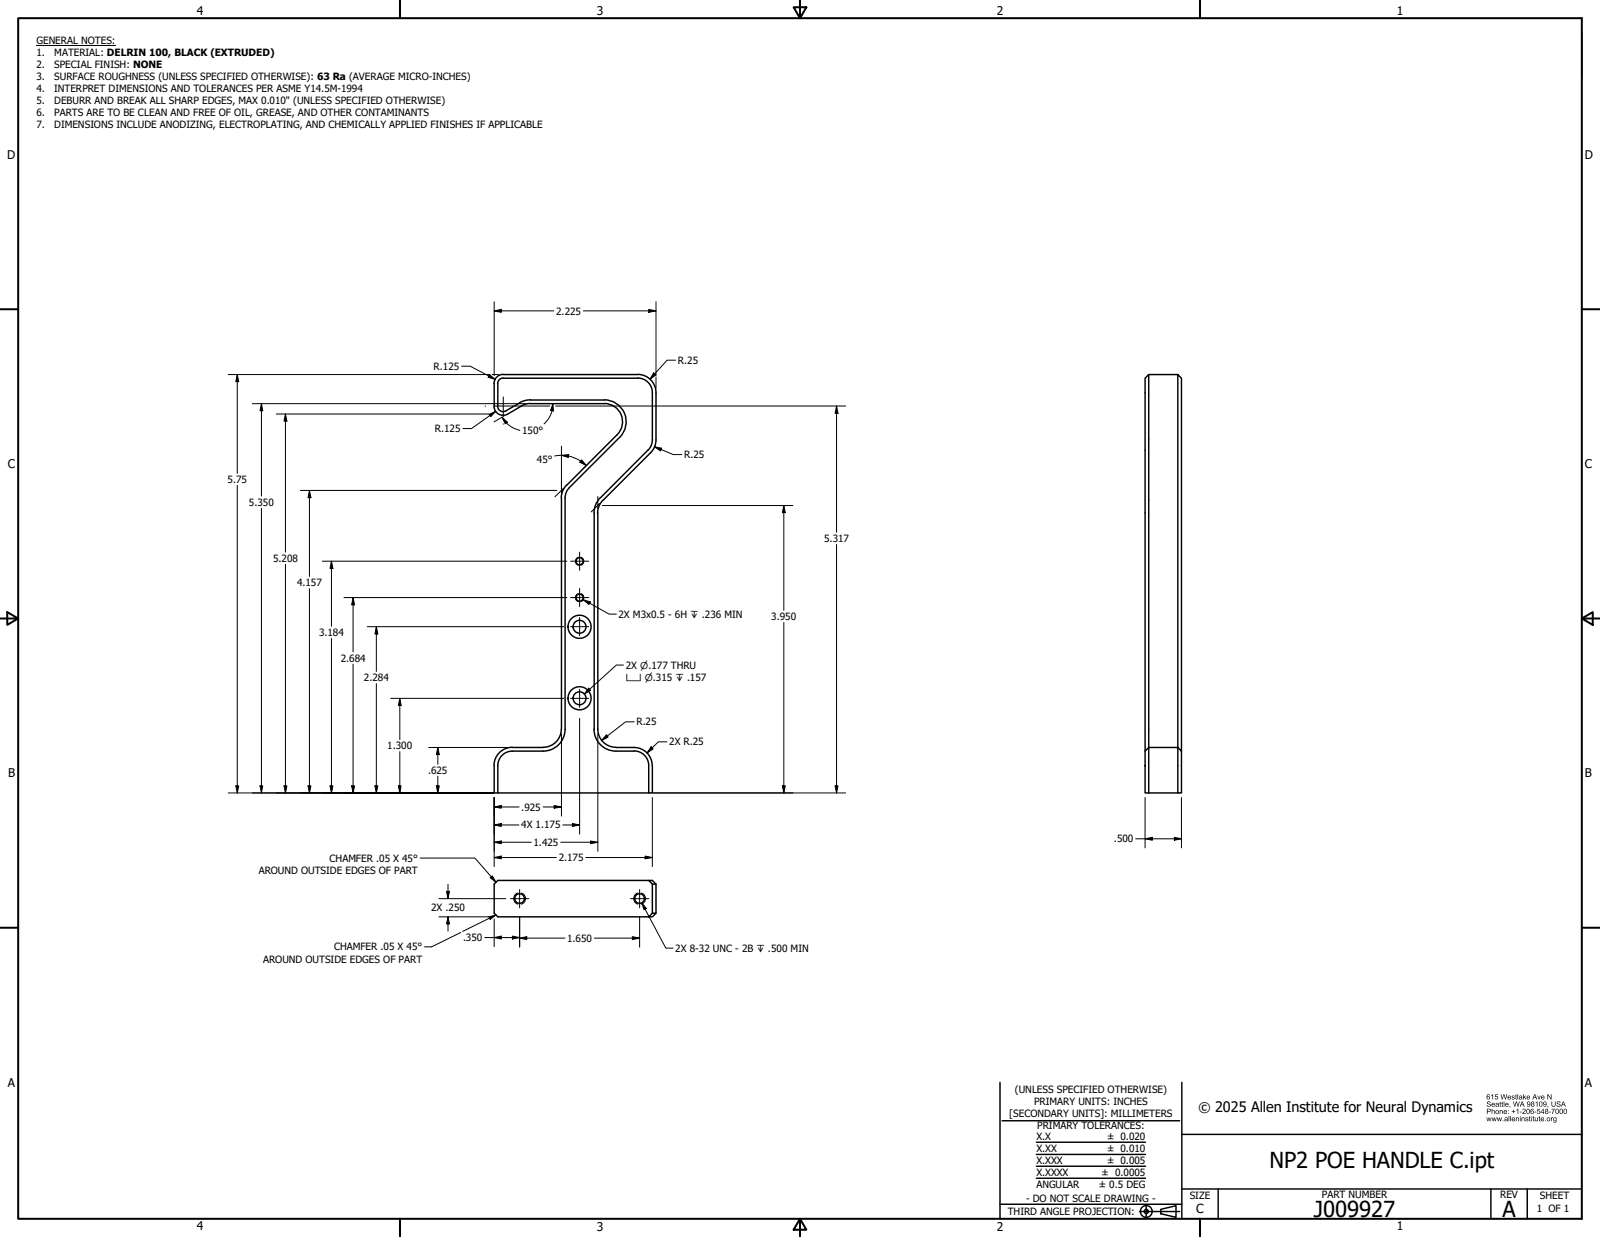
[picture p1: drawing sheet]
<svg xmlns="http://www.w3.org/2000/svg" width="559mm" height="432mm" viewBox="0 0 559 432" stroke-linecap="round" stroke-linejoin="round" font-family="sans-serif">
<!-- layer: Hidden Narrow (ANSI) -->
<path d="M202 194.5a1.49 1.49 0 0 0-1.1 1.4 1.49 1.49 0 0 0 1.1 1.5M202.9 194.5a1.47 1.47 0 0 1 1 1.4 1.47 1.47 0 0 1-1 1.4M202 207.2a1.49 1.49 0 0 0-1.1 1.4 1.49 1.49 0 0 0 1.1 1.5M202.9 207.2a1.47 1.47 0 0 1 1 1.4 1.47 1.47 0 0 1-1 1.4M180.8 311.7a2.02 2.02 0 0 0-1.4 2 2.02 2.02 0 0 0 1.4 1.9M182.1 311.7a2.06 2.06 0 0 1 1.5 2 2.06 2.06 0 0 1-1.5 2M222.8 311.7a2.02 2.02 0 0 0-1.5 2 2.02 2.02 0 0 0 1.5 1.9M224 311.7a2.06 2.06 0 0 1 1.5 2 2.06 2.06 0 0 1-1.5 2" fill="none" stroke="#000" stroke-width=".35"/>
<!-- layer: Visible (ANSI) -->
<g fill="none" stroke="#000" stroke-width=".51">
<path d="M172.5 133.9a3.1 3.1 0 0 1 3.3-3.2h46.9a6.4 6.4 0 0 1 6.4 6.4v16.4M172.6 133.9v7.8M173.9 133.9v7.8M175.7 132l-1.3 .5-.6 1.4M175.8 132h47M222.7 132a5.1 5.1 0 0 1 5.1 5.1v16.4M401.2 130.7h10.2M411.4 130.7l1.2 1.3v130.2l-1.2-1.3zM173.8 141.8a1.94 1.94 0 0 0 2.9 1.6M181.4 140.6l1.6-.7 2.3-.3h25.8a7.6 7.6 0 0 1 7 4.7 7.6 7.6 0 0 1-1.6 8.3l-17.7 17.6-.9 1.4-.4 1.1-.1 81.9M181.5 140.7l-4.8 2.7M182.1 141.7l-4.8 2.8a3.2 3.2 0 0 1-4.8-2.7"/>
<path d="M185.3 140.8l-1.7 .3-1.5 .6M185.3 140.9h25.8M211 140.8a6.4 6.4 0 0 1 5.9 4 6.4 6.4 0 0 1-1.3 6.9M215.5 151.8l-17.6 17.6M226.3 157.1l-16.6 16.6M227.3 158l-16.7 16.6-.9 1.1-.8 2-.1 76.9M227.8 153.5l-.2 1.7-1.3 1.9M229.1 153.5l-.4 2.1-1.5 2.4M196.1 173.9v80.7M197.9 169.3l-1.5 2.4-.4 2.1M207.5 179.1v75.5M209.7 173.7a7.7 7.7 0 0 0-2.2 5.4"/>
<path d="M196 254.5a6.3 6.3 0 0 1-6.3 6.4h-10.8a6.3 6.3 0 0 0-6.4 6.3M197.4 254.5a7.7 7.7 0 0 1-7.7 7.7h-10.8a5 5 0 0 0-5 5v9.6h-1.3v-9.5M207.5 254.5a7.7 7.7 0 0 0 7.6 7.7h6.4M208.8 254.5a6.3 6.3 0 0 0 6.3 6.4h6.4M173.9 276.8h52.7M221.5 260.9a6.4 6.4 0 0 1 6.3 6.4v9.5h-1.2v-9.5a5.1 5.1 0 0 0-5.1-5.2M399.9 262.2v-130.2l1.3-1.3v130.2h10.2v15.9h1.2v-14.6M401.2 276.8h10.2M401.2 260.9v15.9h-1.3v-14.6zM226.6 307.3h-52.7l-1.3 1.3v10.2l1.3 1.2h52.7M226.6 307.3h1.2l1.3 1.3h-1.3zM227.8 308.6v10.2"/>
<path d="M229.1 308.6v10.2M226.6 320l1.2-1.2h1.3l-1.3 1.2z"/>
<circle cx="202.4" cy="195.9" r="1.24"/>
<circle cx="202.4" cy="208.6" r="1.24"/>
<circle cx="202.4" cy="218.8" r="2.25"/>
<circle cx="202.4" cy="218.8" r="4"/>
<circle cx="202.4" cy="243.7" r="2.25"/>
<circle cx="202.4" cy="243.7" r="4"/>
<circle cx="181.5" cy="313.7" r="1.68"/>
<circle cx="223.4" cy="313.7" r="1.68"/>
</g>
<!-- layer: Border (ANSI) -->
<g fill="none" stroke="#000" stroke-width=".7">
<path d="M139.7 0v6.3M279.4 0v6.3M419.1 0v6.3M6.4 6.3h546v419.1h-546zM277.2 2.5h4.4l-2.2 3.8zM0 107.9h6.3M552.4 107.9h6.4M0 215.9h6.3M2.5 213.7l3.8 2.2-3.8 2.2zM552.4 215.9h6.4M552.5 215.9l3.8-2.2v4.4zM0 323.8h6.3"/>
<path d="M552.4 323.8h6.4M139.7 425.4v6.4M279.4 425.4v6.4M279.4 425.4l2.2 3.9h-4.4zM419.1 425.4v6.4"/>
</g>
<!-- layer: Title (ANSI) -->
<g fill="none" stroke="#000" stroke-width=".51">
<path d="M349.2 377.8v47.6M412.7 377.8v47.6M350 391.2h62M361.9 398.7h38.1M412.7 396h139.7M361.9 403h38.1M361.9 411.3h38.1M361.9 407.1h38.1M412.7 415h139.7M425.4 415v10.4M520.7 415v10.4M533.4 415v10.4"/>
<path d="M349.2 420.4h63.5M398 422.9h14M400.3 420.6v4.6M405.4 422.1l5.3-1.2v4l-5.3-1.2z"/>
<circle cx="400.3" cy="422.9" r="2.06"/>
<circle cx="400.3" cy="422.9" r=".73"/>
</g>
<!-- layer: Symbol (ANSI) -->
<g fill="none" stroke="#000" stroke-width=".35">
<path d="M12.7 15.9h27.7M552.4 11.5v15.4M203.7 209.4l9 5h2.6M203.7 209.4l2.5 .7-.5 .9zM217.7 232.2h-2.4l-11.2 10.1M205.6 240.2l.6 .8-2.1 1.3zM146.7 299.5h19.2l7.3 8.5M171.2 306.4l.8-.6 1.2 2.2zM173.2 319.4l-11.6 5.7M224.2 315.2l8.3 15.8h2.6M224.2 315.2l1.5 1.9-.8 .5zM160.9 325.5l-10.2 5h-2.4"/>
<path d="M170.8 320l2.4-.6-2 1.5z"/>
</g>
<!-- layer: Center Mark (ANSI) -->
<g fill="none" stroke="#000" stroke-width=".35">
<path d="M175.8 138.6v6.3M169.4 141.7h.2M172.6 141.7h6.3M175.8 148v.1M199.3 195.9h6.3M202.4 192.7v6.4M199.3 218.8h6.3M199.3 208.6h6.3M202.4 215.6v6.3M202.4 205.4v6.4M199.3 243.8h6.3M202.4 240.6v6.4"/>
<path d="M178.3 313.7h6.4M181.5 310.5v6.4M220.2 313.7h6.4M223.4 310.5v6.4"/>
</g>
<!-- layer: Dimension (ANSI) -->
<g fill="none" stroke="#000" stroke-width=".35">
<path d="M172.6 105.3v25.8M172.6 108.5l2.5-.5v1zM172.6 108.5h20.8M203.7 108.5h25.4M226.6 108l2.5 .5-2.5 .5zM229.1 105.3v25.8M79.7 130.7h91.4M82.9 130.7v34.5M82.9 130.7l.5 2.5h-1zM161.2 127.8h3l8.8 4.7M171 130.8l2 1.7-2.5-.8zM171.9 130.7h2.3"/>
<path d="M228.3 130.2l.7 .7-2 1.5zM229.1 131.6v3.9M236 125.7h-3l-6 6.7M88.1 140.9h87.5M91.3 140.9v32.3M91.3 140.9l.5 2.5h-1zM96.5 144.5h74.4M99.7 144.5v48.2M99.7 144.5l.5 2.5h-1zM170.8 144.7l2.4-1.1-1.8 1.8zM173.2 143.6l-8.5 6h-3M175.3 145.7l1.5 1.9"/>
<path d="M175.3 145.7l1.9 1.7-.7 .6zM175.6 145.5l-3.1 1.8M175.8 140.9h7.9M176 145.3l-.2 .1M176.9 147.6a9.6 9.6 0 0 0 4.7 2.6M178.9 141.7h13.1M192.8 143.4a9.6 9.6 0 0 1-2.8 4.6M193.1 140.9l-.3 2.5M193.1 140.9l.2 2.5-1-.1zM194.1 141.7h101.2M196.1 158.9l-2.3 .3M196.1 158.9l2.5-.2-.1 1z"/>
<path d="M196.1 158.9l3.7 .6 3 1.5M196.1 155.8v16.5M228.6 156l6.5 2.7h3M228.6 156l2.5 .5-.4 .9zM292.2 141.7v44.1M292.2 141.7l.5 2.6h-1zM82.9 169.4v107.4M91.3 177.4v99.4M104.9 171.2h89.6M108.1 171.2v30M108.1 171.2l.5 2.5h-1zM196.8 170.5l-3 2.9"/>
<path d="M202.8 161l2 1.5M203.1 160.5l1.7 2-2.3-1.1zM208.8 173.3v4.2M209.5 175.7l-3 3M210.4 176.5h66.5M273.7 176.5v36.5M273.7 176.5l.6 2.4h-1.1zM99.7 197v79.8M112.6 195.9h85.4M115.8 195.9l.5 2.5h-1zM115.8 195.9v22.7M292.2 190.1v86.7"/>
<path d="M108.1 205.5v71.3M120.1 208.6h77.9M123.3 208.6v19M123.3 208.6l.5 2.5h-1zM128.3 218.8h68.7M131.4 218.8v15.6M131.4 218.8l.6 2.5h-1.1zM273.7 217.3v59.5M115.8 222.9v53.9M123.3 231.8v45M131.4 238.6v38.2M136.5 243.8h60.5"/>
<path d="M139.6 243.8l.5 2.5h-1zM139.6 243.8v14.4M196.1 256.2v28.7M202.4 250.8v40.3M208.8 256.2v41M211.8 256.5l.6 .8-2.3 1.1zM221.5 252h-3l-8.4 6.4M232.9 259h-3l-3.9 3.8M79.7 276.8h92.6M82.4 274.3h1l-.5 2.5zM90.8 274.3h1l-.5 2.5zM99.2 274.3h1l-.5 2.5z"/>
<path d="M107.6 274.3h1l-.5 2.5zM115.3 274.3h1l-.5 2.5zM122.8 274.3h1l-.5 2.5zM130.9 274.3h1.1l-.6 2.5zM139.1 274.3h1l-.5 2.5zM139.6 262.4v14.4M149.7 260.9h27.7M152.4 274.3h1l-.5 2.5zM152.9 260.9v5.9M152.9 271v5.8M152.9 260.9l.5 2.5h-1zM172.6 278.4v24.1"/>
<path d="M227.4 260.7l.7 .7-2.1 1.4zM227.8 278.4v24.1M228.2 276.8h67.1M273.2 274.3h1.1l-.6 2.5zM291.7 274.3h1l-.5 2.5zM399.9 278.4v17.6M412.6 278.4v17.6M172.6 299.3l2.5-.5v1zM172.6 288l2.5-.5v1zM172.6 281.7l2.5-.5v.9zM172.6 294l2.5-.4v.9zM172.6 299.3h21.7"/>
<path d="M172.6 288h8.6M172.6 281.7h8.7M172.6 294h12.9M189.7 281.7h6.4M193.5 281.2l2.6 .5-2.6 .4zM195.8 294h13M196.5 288h5.9M199.9 287.5l2.5 .5-2.5 .5zM204.6 299.3h23.2M206.2 293.6l2.6 .4-2.6 .5zM225.3 298.8l2.5 .5-2.5 .5zM396.6 292.8h16"/>
<path d="M399.9 292.8l2.6-.5v1zM410.1 292.3l2.5 .5-2.5 .5zM153.3 313.7h23.4M156 311.1h1l-.5 2.6zM156.5 308.7v5M153.3 320h17.6M156.5 320v5.1M156.5 320l.5 2.5h-1zM169.3 327.3h12.2M172.6 320.8v9.7M172.6 327.3l2.5-.5v1zM178.9 326.8l2.6 .5-2.6 .5z"/>
<path d="M181.5 320.1v10.5M181.5 327.5l2.5-.5v1zM181.5 327.5h15.8M207.6 327.5h15.8M220.9 327l2.5 .5-2.5 .5zM223.4 320.1v10.5"/>
</g>
<g fill="#000">
<path d="M172.6 108.5l2.5-.5v1z" fill-rule="evenodd"/>
<path d="M226.6 108l2.5 .5-2.5 .5z" fill-rule="evenodd"/>
<path d="M82.9 130.7l.5 2.5h-1z" fill-rule="evenodd"/>
<path d="M171 130.8l2 1.7-2.5-.8z" fill-rule="evenodd"/>
<path d="M228.3 130.2l.7 .7-2 1.5z" fill-rule="evenodd"/>
<path d="M91.3 140.9l.5 2.5h-1z" fill-rule="evenodd"/>
<path d="M99.7 144.5l.5 2.5h-1z" fill-rule="evenodd"/>
<path d="M170.8 144.7l2.4-1.1-1.8 1.8z" fill-rule="evenodd"/>
<path d="M175.3 145.7l1.9 1.7-.7 .6z" fill-rule="evenodd"/>
<path d="M193.1 140.9l.2 2.5-1-.1z" fill-rule="evenodd"/>
<path d="M196.1 158.9l2.5-.2-.1 1z" fill-rule="evenodd"/>
<path d="M228.6 156l2.5 .5-.4 .9z" fill-rule="evenodd"/>
<path d="M292.2 141.7l.5 2.6h-1z" fill-rule="evenodd"/>
<path d="M108.1 171.2l.5 2.5h-1z" fill-rule="evenodd"/>
<path d="M203.1 160.5l1.7 2-2.3-1.1z" fill-rule="evenodd"/>
<path d="M273.7 176.5l.6 2.4h-1.1z" fill-rule="evenodd"/>
<path d="M115.8 195.9l.5 2.5h-1z" fill-rule="evenodd"/>
<path d="M123.3 208.6l.5 2.5h-1z" fill-rule="evenodd"/>
<path d="M131.4 218.8l.6 2.5h-1.1z" fill-rule="evenodd"/>
<path d="M139.6 243.8l.5 2.5h-1z" fill-rule="evenodd"/>
<path d="M211.8 256.5l.6 .8-2.3 1.1z" fill-rule="evenodd"/>
<path d="M82.4 274.3h1l-.5 2.5z" fill-rule="evenodd"/>
<path d="M90.8 274.3h1l-.5 2.5z" fill-rule="evenodd"/>
<path d="M99.2 274.3h1l-.5 2.5z" fill-rule="evenodd"/>
<path d="M107.6 274.3h1l-.5 2.5z" fill-rule="evenodd"/>
<path d="M115.3 274.3h1l-.5 2.5z" fill-rule="evenodd"/>
<path d="M122.8 274.3h1l-.5 2.5z" fill-rule="evenodd"/>
<path d="M130.9 274.3h1.1l-.6 2.5z" fill-rule="evenodd"/>
<path d="M139.1 274.3h1l-.5 2.5z" fill-rule="evenodd"/>
<path d="M152.4 274.3h1l-.5 2.5z" fill-rule="evenodd"/>
<path d="M152.9 260.9l.5 2.5h-1z" fill-rule="evenodd"/>
<path d="M227.4 260.7l.7 .7-2.1 1.4z" fill-rule="evenodd"/>
<path d="M273.2 274.3h1.1l-.6 2.5z" fill-rule="evenodd"/>
<path d="M291.7 274.3h1l-.5 2.5z" fill-rule="evenodd"/>
<path d="M172.6 299.3l2.5-.5v1z" fill-rule="evenodd"/>
<path d="M172.6 288l2.5-.5v1z" fill-rule="evenodd"/>
<path d="M172.6 281.7l2.5-.5v.9z" fill-rule="evenodd"/>
<path d="M172.6 294l2.5-.4v.9z" fill-rule="evenodd"/>
<path d="M193.5 281.2l2.6 .5-2.6 .4z" fill-rule="evenodd"/>
<path d="M199.9 287.5l2.5 .5-2.5 .5z" fill-rule="evenodd"/>
<path d="M206.2 293.6l2.6 .4-2.6 .5z" fill-rule="evenodd"/>
<path d="M225.3 298.8l2.5 .5-2.5 .5z" fill-rule="evenodd"/>
<path d="M399.9 292.8l2.6-.5v1z" fill-rule="evenodd"/>
<path d="M410.1 292.3l2.5 .5-2.5 .5z" fill-rule="evenodd"/>
<path d="M156 311.1h1l-.5 2.6z" fill-rule="evenodd"/>
<path d="M156.5 320l.5 2.5h-1z" fill-rule="evenodd"/>
<path d="M172.6 327.3l2.5-.5v1z" fill-rule="evenodd"/>
<path d="M178.9 326.8l2.6 .5-2.6 .5z" fill-rule="evenodd"/>
<path d="M181.5 327.5l2.5-.5v1z" fill-rule="evenodd"/>
<path d="M220.9 327l2.5 .5-2.5 .5z" fill-rule="evenodd"/>
</g>
<!-- layer: Symbol (ANSI) -->
<g fill="#000">
<path d="M203.7 209.4l2.5 .7-.5 .9z" fill-rule="evenodd"/>
<path d="M205.6 240.2l.6 .8-2.1 1.3z" fill-rule="evenodd"/>
<path d="M171.2 306.4l.8-.6 1.2 2.2z" fill-rule="evenodd"/>
<path d="M224.2 315.2l1.5 1.9-.8 .5z" fill-rule="evenodd"/>
<path d="M170.8 320l2.4-.6-2 1.5z" fill-rule="evenodd"/>
</g>
<g fill="#000">
<path d="M540.4 382h.3l.9 1.4v-1.4h.3v1.8h-.3l-.9-1.5v1.5h-.3zM538.6 382.7l-.1 .3h.7l-.2-.4zM538.4 382.6a.62 .62 0 0 1 .7-.1 .62 .62 0 0 1 .3 .7h-.9a.38 .38 0 0 0 .2 .4 .38 .38 0 0 0 .5-.2h.2a.67 .67 0 0 1-1 .3 .67 .67 0 0 1 0-1.1zM536.9 382.5h.2l.4 1 .4-1h.2l-.5 1.3h-.2zM536 382.1l-.3 .9h.6zM535.9 382h.2l.8 1.8h-.3l-.2-.6h-.8l-.2 .6h-.2zM533.5 382.7l-.1 .3h.7l-.2-.4zM533.3 382.6a.62 .62 0 0 1 .8-.1 .62 .62 0 0 1 .3 .7h-1a.38 .38 0 0 0 .3 .4 .38 .38 0 0 0 .4-.2h.3a.67 .67 0 0 1-1.1 .3 .67 .67 0 0 1 0-1.1zM531.9 382h.3v1l.8-.5-.5 .5 .5 .8h-.2l-.5-.7-.1 .7h-.3zM530.8 383.3v.3h.3l.3-.5zM530.6 382.6h.9l.2 1.2-.3-.2a.49 .49 0 0 1-.7 .2 .49 .49 0 0 1-.2-.6 .49 .49 0 0 1 .7-.2l.1-.3-.8 .1zM530 382h.2v1.8h-.2zM529.3 382.1l.2-.1v.5h.3l-.3 .1v.9l.3 .3-.5-.1-.2-1.1zM528 382.6l.6-.2 .3 .3-.6-.1v.3a.54 .54 0 0 1 .7 .4 .54 .54 0 0 1-.5 .7 .54 .54 0 0 1-.6-.6l.6 .2 .3-.2-.8-.4zM526.9 382.7l-.1 .3h.7l-.2-.4zM526.7 382.6a.61 .61 0 0 1 .7-.1 .61 .61 0 0 1 .3 .7h-1a.39 .39 0 0 0 .3 .4 .39 .39 0 0 0 .5-.2h.2a.67 .67 0 0 1-1 .3 .67 .67 0 0 1 0-1.1zM524.1 382h.2l.4 1.5 .4-1.5h.3l.4 1.5 .4-1.5h.2l-.5 1.8h-.2l-.5-1.6-.4 1.6h-.3zM522.2 382h.9v.2h-.7l-.1 .5a.6 .6 0 0 1 .9 .3 .6 .6 0 0 1-.4 .8 .6 .6 0 0 1-.8-.5h.3a.38 .38 0 0 0 .5 .1 .38 .38 0 0 0 .1-.5 .38 .38 0 0 0-.6 0h-.2zM520.8 382.4l.7-.5v1.9h-.3v-1.5l-.4 .3zM519.4 383.2a.4 .4 0 0 0 .8 0 .4 .4 0 0 0-.8 0zM519.4 382.2l.6-.2 .4 .4h-.3a.36 .36 0 0 0-.4-.3 .36 .36 0 0 0-.3 .5v.2a.58 .58 0 0 1 .9 .2 .58 .58 0 0 1-.4 .9 .58 .58 0 0 1-.7-.7z" fill-rule="evenodd"/>
<path d="M542.7 390.7a.44 .44 0 0 0 .8 0 .44 .44 0 0 0-.8 0zM542.6 390.2l1-.1v1.1a.57 .57 0 0 1-.4 .7 .57 .57 0 0 1-.7-.4l.3 .2a.39 .39 0 0 0 .5 0 .39 .39 0 0 0 .1-.5 .63 .63 0 0 1-.9-.1 .63 .63 0 0 1 .1-.9zM541.7 390.1l.2 .2 .5-.2-.5 .3v1h-.2zM540.4 390.8a.46 .46 0 0 0 .9 0 .46 .46 0 0 0-.9 0zM540.2 390.7a.67 .67 0 0 1 1.3 0 .67 .67 0 0 1-1.3 0zM539.6 391.1h.3v.3h-.3zM538.4 390.3l-.1 .3h.8l-.2-.3zM538.3 390.2a.61 .61 0 0 1 .7-.1 .61 .61 0 0 1 .3 .7h-1a.38 .38 0 0 0 .3 .4 .38 .38 0 0 0 .5-.2h.2a.67 .67 0 0 1-1 .3 .67 .67 0 0 1 0-1.1zM537.5 389.7l.2-.1v.5h.2l-.2 .1v.9l.3 .3-.5-.1-.2-1.1zM536 390.1h.3v.9l.2 .2 .3-.2 .1-.9h.2v1.3l-1-.1zM535.4 389.7l.2-.1v.5h.2l-.2 .1v.8l.3 .4-.5-.1zM534.8 390.1h.2v1.3h-.2zM534.8 389.6l.2 .2zM534.1 389.7l.2-.1v.5h.3l-.3 .1v.9l.3 .3-.5-.1zM532.8 390.2l.7-.1 .3 .3-.7-.2v.3a.54 .54 0 0 1 .7 .4 .54 .54 0 0 1-.5 .7 .54 .54 0 0 1-.6-.6l.6 .2 .3-.2-.7-.3zM531.4 390.1l1 .1 .1 1.2h-.3v-.9l-.2-.3-.4 .2v1h-.2zM530.8 390.1h.3v1.3h-.3zM530.8 389.6l.3 .2zM529.4 390.1l1 .1 .1 1.2h-.2v-.9l-.3-.3-.3 .2-.1 1h-.2zM528.3 390.3l-.1 .3h.7l-.2-.3zM528.1 390.2a.61 .61 0 0 1 .7-.1 .61 .61 0 0 1 .3 .7h-.9a.38 .38 0 0 0 .3 .4 .38 .38 0 0 0 .4-.2h.2a.67 .67 0 0 1-1 .3 .67 .67 0 0 1 0-1.1zM527.4 389.6h.3v1.8h-.3zM526.9 389.6h.2v1.8h-.2zM525.7 390.9v.3h.3l.3-.5zM525.5 390.2h1l.1 1.2-.3-.2a.5 .5 0 0 1-.6 .3 .5 .5 0 0 1-.2-.7 .5 .5 0 0 1 .7-.2v-.3l-.8 .1zM524.8 391.1h.3v.3h-.3zM522.8 390.1h.2l.3 1 .3-1h.2l.3 1 .3-1h.2l-.4 1.3h-.3l-.2-1-.3 1h-.2zM520.9 390.1h.3l.3 1 .2-1h.3l.2 1 .3-1h.2l-.4 1.3h-.2l-.3-1-.2 1h-.3zM519.1 390.1h.2l.3 1 .3-1h.2l.3 1 .3-1h.2l-.4 1.3h-.2l-.3-1-.3 1h-.2z" fill-rule="evenodd"/>
<path d="M546 384.7l-.3 .9h.6zM545.9 384.5h.2l.8 1.8h-.3l-.2-.5h-.8l-.2 .5h-.2zM543.8 384.6a.71 .71 0 0 1 1.2 .4h-.2a.4 .4 0 0 0-.5-.4 .4 .4 0 0 0-.3 .5l.1 .1a.69 .69 0 0 1 .9 .5 .69 .69 0 0 1-.6 .8 .69 .69 0 0 1-.8-.6l.2-.2a.44 .44 0 0 0 .5 .6 .44 .44 0 0 0 .3-.7l-.1-.1a.58 .58 0 0 1-.7-.2 .58 .58 0 0 1 0-.7zM541.9 384.5h.2v1a.49 .49 0 0 0 .5 .6 .49 .49 0 0 0 .4-.6v-1h.3v1a.72 .72 0 0 1-.7 .8 .72 .72 0 0 1-.7-.8zM540.5 386.1h.2l-.2 .6zM539.1 385.1a.4 .4 0 0 0 .8 0 .4 .4 0 0 0-.8 0zM539.1 384.7a.87 .87 0 0 1 1.1 .6 .87 .87 0 0 1-.7 1l-.5-.4 .7 .2 .2-.6a.58 .58 0 0 1-.8 0 .58 .58 0 0 1 0-.8zM537.9 384.8a.85 .85 0 0 0 .4 1.3l.1-.2a.64 .64 0 0 0 .2-.8 .64 .64 0 0 0-.7-.3zM537.8 384.6a.84 .84 0 0 1 .9 .8 .84 .84 0 0 1-.9 .9l-.3-.9zM536.3 384.9l.7-.4v1.8h-.3v-1.4l-.4 .3zM535 385a.3 .3 0 0 0 .6 0 .3 .3 0 0 0-.6 0zM534.9 385.8a.4 .4 0 0 0 .8 0 .4 .4 0 0 0-.8 0zM534.9 384.6a.49 .49 0 0 1 .8 0 .49 .49 0 0 1-.1 .7 .54 .54 0 0 1 .1 .8 .54 .54 0 0 1-.8 0 .54 .54 0 0 1 .1-.8l-.2-.2zM533.5 385.1a.39 .39 0 0 0 .7 0 .39 .39 0 0 0-.7 0zM533.5 384.7a.87 .87 0 0 1 1.1 .6 .87 .87 0 0 1-.8 1l-.5-.4 .7 .2 .3-.6a.58 .58 0 0 1-.9 0 .58 .58 0 0 1 .1-.8zM531.6 384.7l-.3 .9h.6zM531.5 384.5h.2l.8 1.8h-.3l-.2-.5h-.8l-.2 .5h-.2zM528.4 384.5h.3l.3 1.6 .5-1.6h.2l.4 1.6 .4-1.6h.3l-.5 1.8h-.3l-.4-1.6-.4 1.6h-.3zM527.2 386.1h.3l-.2 .6zM526 385.3l-.1 .2h.7l-.2-.3zM525.8 385.2a.61 .61 0 0 1 .8-.2 .61 .61 0 0 1 .3 .7h-1a.38 .38 0 0 0 .3 .5 .38 .38 0 0 0 .4-.3h.3a.66 .66 0 0 1-1 .3 .66 .66 0 0 1-.1-1zM525.2 384.5h.2v1.8h-.2zM524.5 384.7l.2-.2v.5h.3l-.3 .2 .1 .8 .2 .3-.5-.1-.1-1zM523.8 384.7l.2-.2v.5h.3l-.3 .2v.7l.3 .4-.5-.1zM522.6 385.8v.3l.3 .1 .3-.5zM522.5 385.1h.8l.2 1.2-.3-.1a.49 .49 0 0 1-.6 .2 .49 .49 0 0 1-.2-.7 .49 .49 0 0 1 .6-.2v-.3l-.7 .2zM521.2 385.3l-.1 .2h.8l-.2-.3zM521.1 385.2a.61 .61 0 0 1 .7-.2 .61 .61 0 0 1 .3 .7h-1a.38 .38 0 0 0 .3 .5 .38 .38 0 0 0 .5-.3h.2a.66 .66 0 0 1-1 .3 .66 .66 0 0 1 0-1zM519.5 384.6a.72 .72 0 0 1 1.1 .4h-.2a.4 .4 0 0 0-.5-.4 .4 .4 0 0 0-.3 .5l.1 .1a.69 .69 0 0 1 .9 .4 .69 .69 0 0 1-.4 .9 .69 .69 0 0 1-.9-.4l-.1-.4h.2a.44 .44 0 0 0 .5 .6 .44 .44 0 0 0 .3-.7l-.1-.1a.58 .58 0 0 1-.7-.2 .58 .58 0 0 1 .1-.7z" fill-rule="evenodd"/>
<path d="M546.4 387.3a.86 .86 0 0 0 .4 1.4l.1-.1a.86 .86 0 0 0-.4-1.4zM546.3 387.1a.84 .84 0 0 1 1 .8 .84 .84 0 0 1-.9 .9l-.3-.9zM545 387.3a.86 .86 0 0 0 .4 1.4l.1-.1a.86 .86 0 0 0-.4-1.4zM544.9 387.1a.84 .84 0 0 1 1 .8 .84 .84 0 0 1-1 .9l-.3-.9zM543.6 387.3a.86 .86 0 0 0 .4 1.4l.1-.1a.84 .84 0 0 0-.4-1.4zM543.5 387.1a.84 .84 0 0 1 1 .8 .84 .84 0 0 1-1 .9l-.3-.9zM541.8 387.1h1.2l-.7 1.8h-.2l.1-.6 .5-1h-.9zM540.9 388.1h.7v.2h-.7zM539.9 387.5a.3 .3 0 0 0 .6 0 .3 .3 0 0 0-.6 0zM539.8 388.3a.38 .38 0 0 0 .7 0 .38 .38 0 0 0-.7 0zM539.8 387.2a.49 .49 0 0 1 .7-.1 .49 .49 0 0 1-.1 .8 .55 .55 0 0 1 .2 .8 .55 .55 0 0 1-.9 0 .55 .55 0 0 1 .2-.8l-.2-.3zM538.9 387.4l-.6 .8h.6zM538.9 387h.2v1.2h.2l-.2 .7h-.2v-.5h-.8zM537 387.1h.9v.2h-.8l-.1 .5a.6 .6 0 0 1 .9 .3 .6 .6 0 0 1-.4 .8 .6 .6 0 0 1-.8-.5l.3-.1a.39 .39 0 0 0 .6 .2 .39 .39 0 0 0 0-.6 .39 .39 0 0 0-.6 .1h-.2zM535.9 388.1h.7v.2h-.7zM534.7 388.3a.4 .4 0 0 0 .8 0 .4 .4 0 0 0-.8 0zM534.7 387.2l.6-.2 .3 .5h-.2a.36 .36 0 0 0-.4-.3 .36 .36 0 0 0-.3 .5v.2a.58 .58 0 0 1 .9 .2 .58 .58 0 0 1-.4 .8 .58 .58 0 0 1-.7-.6zM533.4 387.3a.86 .86 0 0 0 .4 1.4l.1-.1a.85 .85 0 0 0-.4-1.4zM533.3 387.1a.84 .84 0 0 1 1 .8 .84 .84 0 0 1-.9 .9l-.3-.9zM531.9 387.2a.63 .63 0 0 1 1 .2 .63 .63 0 0 1-.6 .9l-.3 .3h.8v.3h-1.2l.5-.7a.48 .48 0 0 0 .6-.5 .48 .48 0 0 0-.6-.5l-.4 .3zM530.8 388.1h.7v.2h-.7zM529.6 387.5l.7-.5v1.9h-.3v-1.5l-.4 .3zM528.5 387.3h.2v.5h.5v.3h-.5v.5h-.2v-.5h-.5v-.3h.5zM526.7 388.6h.2v.3h-.2zM526.7 387.5h.2v.3h-.2zM525.5 387.8l-.1 .3h.7l-.2-.4zM525.3 387.7a.61 .61 0 0 1 .7-.1 .61 .61 0 0 1 .3 .6h-1a.39 .39 0 0 0 .3 .5 .39 .39 0 0 0 .5-.3h.2a.66 .66 0 0 1-1 .3 .66 .66 0 0 1 0-1zM523.8 387.5l1 .2v1.2h-.2v-1.1l-.3-.1-.3 .2v1h-.2zM522.5 388.2a.46 .46 0 0 0 .9 0 .46 .46 0 0 0-.9 0zM522.3 388.2a.67 .67 0 0 1 1.3 0 .67 .67 0 0 1-1.3 0zM521 387h.2v.7a.47 .47 0 0 1 .5-.2 .47 .47 0 0 1 .3 .5v.9h-.2v-1l-.3-.2-.3 .2v1h-.2zM519.5 387.2v.7h.7a.33 .33 0 0 0 .2-.4 .33 .33 0 0 0-.4-.3zM519.3 387h1a.55 .55 0 0 1 .4 .7 .55 .55 0 0 1-.7 .4h-.5v.8h-.2z" fill-rule="evenodd"/>
</g>
<g font-size="7.7">
<text x="443.4" y="407.6">NP2 POE HANDLE C.ipt</text>
<text x="458.9" y="424.8">J009927</text>
<text x="524.7" y="424.7">A</text>
</g>
<text font-size="4.6" x="418.6" y="388.1">© 2025 Allen Institute for Neural Dynamics</text>
<text font-size="4.4" x="417.8" y="423.5">C</text>
<g font-size="4.2">
<text x="68.7" y="5.3">4</text>
<text x="208.4" y="5.3">3</text>
<text x="348.1" y="5.3">2</text>
<text x="487.8" y="5.3">1</text>
<text x="2.5" y="55.5">D</text>
<text x="553.5" y="55.5">D</text>
<text x="2.8" y="163.4">C</text>
<text x="553.5" y="163.4">C</text>
<text x="2.9" y="271.4">B</text>
<text x="553.5" y="271.4">B</text>
<text x="2.8" y="379.3">A</text>
<text x="553.5" y="379.3">A</text>
<text x="68.7" y="429.5">4</text>
<text x="208.4" y="429.6">3</text>
<text x="348.1" y="429.6">2</text>
<text x="487.8" y="429.5">1</text>
</g>
<g font-size="3.5">
<text x="12.7" y="15.3">GENERAL NOTES:</text>
<text x="12.7" y="23.7">2.</text>
<text x="12.7" y="19.5">1.</text>
<text x="18.9" y="23.7">SPECIAL FINISH: NONE</text>
<text x="18.9" y="19.5">MATERIAL: DELRIN 100, BLACK (EXTRUDED)</text>
<text x="12.7" y="27.8">3.</text>
<text x="18.9" y="27.8">SURFACE ROUGHNESS (UNLESS SPECIFIED OTHERWISE): 63 Ra (AVERAGE MICRO-INCHES)</text>
<text x="12.7" y="32">4.</text>
<text x="18.9" y="32">INTERPRET DIMENSIONS AND TOLERANCES PER ASME Y14.5M-1994</text>
<text x="12.7" y="40.4">6.</text>
<text x="12.7" y="36.2">5.</text>
<text x="18.9" y="40.4">PARTS ARE TO BE CLEAN AND FREE OF OIL, GREASE, AND OTHER CONTAMINANTS</text>
<text x="18.9" y="36.2">DEBURR AND BREAK ALL SHARP EDGES, MAX 0.010&quot; (UNLESS SPECIFIED OTHERWISE)</text>
<text x="12.7" y="44.6">7.</text>
<text x="18.9" y="44.6">DIMENSIONS INCLUDE ANODIZING, ELECTROPLATING, AND CHEMICALLY APPLIED FINISHES IF APPLICABLE</text>
<text x="194.2" y="109.8">2.225</text>
<text x="151.4" y="129.1">R.125</text>
<text x="236.8" y="127">R.25</text>
<text x="151.9" y="150.9">R.125</text>
<text x="182.4" y="151.4">150°</text>
<text x="187.5" y="161.7">45°</text>
<text x="239" y="160">R.25</text>
<text x="79.5" y="168.5">5.75</text>
<text x="86.9" y="176.6">5.350</text>
<text x="287.8" y="189.2">5.317</text>
<text x="95.4" y="196.2">5.208</text>
<text x="103.8" y="204.6">4.157</text>
<text x="216" y="215.6">2X M3x0.5 - 6H ↧ .236 MIN</text>
<text x="269.4" y="216.4">3.950</text>
<text x="111.4" y="222.1">3.184</text>
<text x="119" y="231">2.684</text>
<text x="218.6" y="233.4">2X ⌀.177 THRU</text>
<text x="127.1" y="237.7">2.284</text>
<text x="222.2" y="253.2">R.25</text>
<text x="135.3" y="261.6">1.300</text>
<text x="233.7" y="260.2">2X R.25</text>
<text x="149.5" y="270.1">.625</text>
<text x="182.1" y="283">.925</text>
<text x="182.1" y="289.2">4X 1.175</text>
<text x="186.3" y="295.3">1.425</text>
<text x="389.1" y="294.1">.500</text>
<text x="90.4" y="305.2">AROUND OUTSIDE EDGES OF PART</text>
<text x="115.1" y="300.8">CHAMFER .05 X 45°</text>
<text x="195.1" y="300.6">2.175</text>
<text x="150.6" y="318.1">2X .250</text>
<text x="161.7" y="328.5">.350</text>
<text x="198.1" y="328.7">1.650</text>
<text x="116.6" y="331.8">CHAMFER .05 X 45°</text>
<text x="235.8" y="332.2">2X 8-32 UNC - 2B ↧ .500 MIN</text>
<text x="91.9" y="336.2">AROUND OUTSIDE EDGES OF PART</text>
<text x="354.5" y="381.6">(UNLESS SPECIFIED OTHERWISE)</text>
<text x="352.5" y="390">[SECONDARY UNITS]: MILLIMETERS</text>
<text x="361.1" y="385.8">PRIMARY UNITS: INCHES</text>
<text x="362.3" y="394.1">PRIMARY TOLERANCES:</text>
<text x="361.9" y="397.9">X.X</text>
<text x="386.7" y="398">± 0.020</text>
<text x="361.9" y="402.1">X.XX</text>
<text x="361.9" y="406.3">X.XXX</text>
<text x="386.7" y="402.1">± 0.010</text>
<text x="386.7" y="406.3">± 0.005</text>
<text x="361.9" y="410.5">X.XXXX</text>
<text x="384.7" y="410.5">± 0.0005</text>
<text x="358.4" y="419.7">- DO NOT SCALE DRAWING -</text>
<text x="361.9" y="414.6">ANGULAR</text>
<text x="383.8" y="414.7">± 0.5 DEG</text>
<text x="415.5" y="418.4">SIZE</text>
<text x="461.6" y="418.3">PART NUMBER</text>
<text x="523.9" y="418.3">REV</text>
<text x="537.8" y="418.4">SHEET</text>
<text x="352" y="424.2">THIRD ANGLE PROJECTION:</text>
<text x="536.7" y="423.2">1 OF 1</text>
</g>
<text font-size="3.3" x="218.6" y="237.9">⌴ ⌀.315 ↧ .157</text>
</svg>
